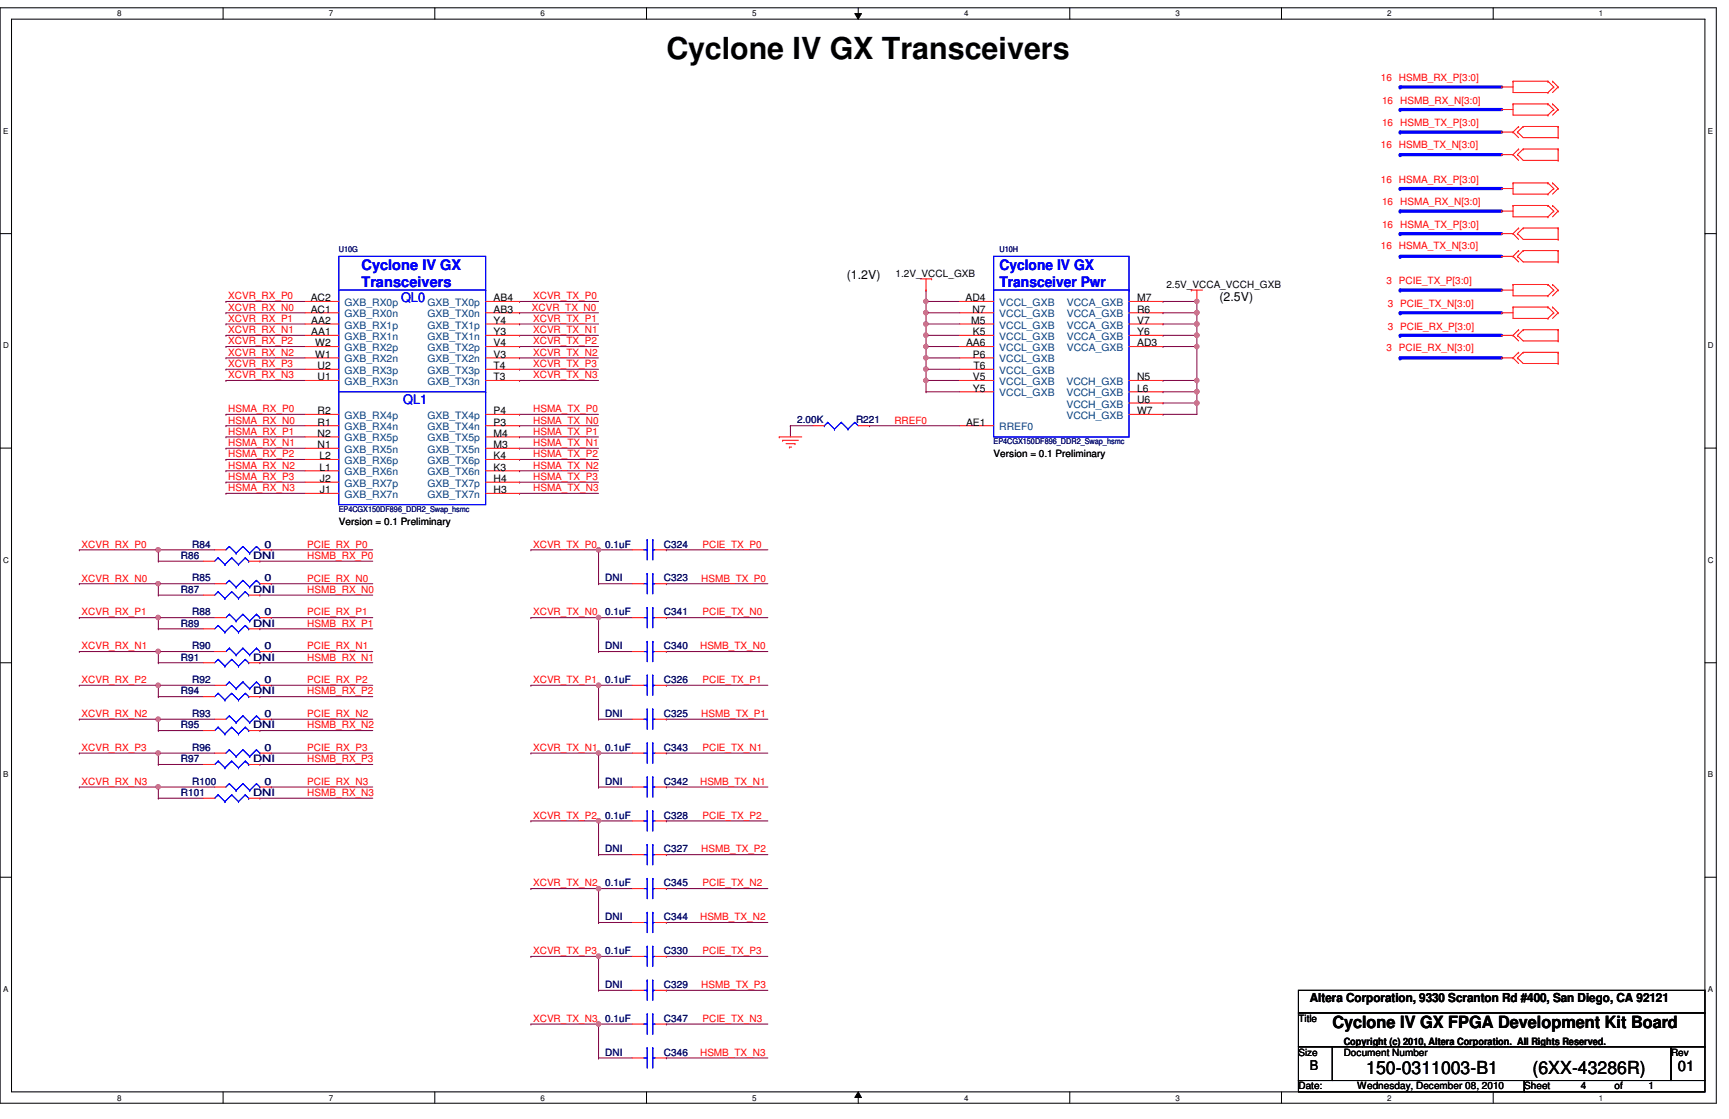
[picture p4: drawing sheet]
<svg xmlns="http://www.w3.org/2000/svg" width="432mm" height="279mm" viewBox="0 0 432 279" stroke-linecap="round" stroke-linejoin="round" font-family="sans-serif">
<path d="M0 1.9h428.6v273.6h-428.6zM2.9 4.8h422.9v267.8h-422.9z" fill="none" stroke="#000" stroke-width=".25"/>
<g fill="#fff">
<path d="M29.3 2.3h1.1v2.2h-1.1z"/>
<path d="M29.3 273h1.1v2.2h-1.1z"/>
</g>
<path d="M55.7 1.9v2.9M55.7 272.6v2.9" fill="none" stroke="#000" stroke-width=".25"/>
<g fill="#fff">
<path d="M82.1 2.3h1.1v2.2h-1.1z"/>
<path d="M82.1 273h1.1v2.2h-1.1z"/>
</g>
<path d="M108.6 1.9v2.9M108.6 272.6v2.9" fill="none" stroke="#000" stroke-width=".25"/>
<g fill="#fff">
<path d="M135 2.3h1.1v2.2h-1.1z"/>
<path d="M135 273h1.1v2.2h-1.1z"/>
</g>
<path d="M161.5 1.9v2.9M161.5 272.6v2.9" fill="none" stroke="#000" stroke-width=".25"/>
<g fill="#fff">
<path d="M187.9 2.3h1.1v2.2h-1.1z"/>
<path d="M187.9 273h1.1v2.2h-1.1z"/>
</g>
<path d="M213.5 3.4h1.6l-.8 1.4zM214.3 1.9v2.9M214.3 272.6l.8 1.4h-1.6zM214.3 272.6v2.9" fill="none" stroke="#000" stroke-width=".25"/>
<path d="M213.5 3.4h1.6l-.8 1.4zM214.3 272.6l.8 1.4h-1.6z" fill="#000"/>
<g fill="#fff">
<path d="M240.7 2.3h1.2v2.2h-1.2z"/>
<path d="M240.7 273h1.2v2.2h-1.2z"/>
</g>
<path d="M267.2 1.9v2.9M267.2 272.6v2.9" fill="none" stroke="#000" stroke-width=".25"/>
<g fill="#fff">
<path d="M293.6 2.3h1.1v2.2h-1.1z"/>
<path d="M293.6 273h1.1v2.2h-1.1z"/>
</g>
<path d="M320 1.9v2.9M320 272.6v2.9" fill="none" stroke="#000" stroke-width=".25"/>
<g fill="#fff">
<path d="M346.5 2.3h1.1v2.2h-1.1z"/>
<path d="M346.5 273h1.1v2.2h-1.1z"/>
</g>
<path d="M372.9 1.9v2.9M372.9 272.6v2.9" fill="none" stroke="#000" stroke-width=".25"/>
<g fill="#fff">
<path d="M399.3 2.3h1.1v2.2h-1.1z"/>
<path d="M399.3 273h1.1v2.2h-1.1z"/>
<path d="M.8 31.5h1.3v2.3h-1.3z"/>
<path d="M426.5 31.5h1.3v2.3h-1.3z"/>
<path d="M.8 85.1h1.4v2.2h-1.4z"/>
<path d="M426.5 85.1h1.4v2.2h-1.4z"/>
</g>
<path d="M0 58.3h2.9M425.8 58.3h2.8" fill="none" stroke="#000" stroke-width=".25"/>
<g fill="#fff">
<path d="M.8 138.6h1.4v2.3h-1.4z"/>
<path d="M426.5 138.6h1.4v2.3h-1.4z"/>
</g>
<path d="M0 111.9h2.9M425.8 111.9h2.8" fill="none" stroke="#000" stroke-width=".25"/>
<g fill="#fff">
<path d="M.8 192.2h1.3v2.3h-1.3z"/>
<path d="M426.5 192.2h1.3v2.3h-1.3z"/>
</g>
<path d="M0 165.5h2.9M425.8 165.5h2.8" fill="none" stroke="#000" stroke-width=".25"/>
<g fill="#fff">
<path d="M.8 245.8h1.3v2.2h-1.3z"/>
<path d="M426.5 245.8h1.3v2.2h-1.3z"/>
</g>
<path d="M0 219h2.9M425.8 219h2.8" fill="none" stroke="#000" stroke-width=".25"/>
<g fill="none" stroke="#800040" stroke-width=".25">
<path d="M290.4 78.1h.1M290.4 75.3h.1M290.4 78.1h8.5M290.4 75.3h8.5M290.4 80.9h.1M290.4 83.7h.1M290.4 86.5h.1M290.4 80.9h8.5M290.4 83.7h8.5M290.4 86.5h8.5M166.4 137.3h.1M166.4 137.3h25.4"/>
<path d="M64.9 140.1h.1M64.9 140.1h28.2"/>
</g>
<circle cx="298.9" cy="86.5" r=".55" fill="#f0f"/>
<circle cx="298.9" cy="86.5" r=".55" fill="none" stroke="#f0f" stroke-width=".25"/>
<path d="M298.9 75.3h.1M298.9 75.3v2.8" fill="none" stroke="#800040" stroke-width=".25"/>
<circle cx="298.9" cy="78.1" r=".55" fill="#f0f"/>
<circle cx="298.9" cy="78.1" r=".55" fill="none" stroke="#f0f" stroke-width=".25"/>
<circle cx="298.9" cy="75.2" r=".54" fill="#f0f"/>
<circle cx="298.9" cy="75.2" r=".54" fill="none" stroke="#f0f" stroke-width=".25"/>
<path d="M298.9 80.9h.1M298.9 80.9v2.8" fill="none" stroke="#800040" stroke-width=".25"/>
<circle cx="298.9" cy="83.7" r=".55" fill="#f0f"/>
<circle cx="298.9" cy="83.7" r=".55" fill="none" stroke="#f0f" stroke-width=".25"/>
<circle cx="298.9" cy="80.9" r=".55" fill="#f0f"/>
<circle cx="298.9" cy="80.9" r=".55" fill="none" stroke="#f0f" stroke-width=".25"/>
<path d="M298.9 83.7h.1M298.9 83.7v2.8" fill="none" stroke="#800040" stroke-width=".25"/>
<circle cx="298.9" cy="83.7" r=".55" fill="#f0f"/>
<circle cx="298.9" cy="83.7" r=".55" fill="none" stroke="#f0f" stroke-width=".25"/>
<path d="M298.9 78.1h.1M298.9 78.1v2.8" fill="none" stroke="#800040" stroke-width=".25"/>
<circle cx="298.9" cy="80.9" r=".55" fill="#f0f"/>
<circle cx="298.9" cy="80.9" r=".55" fill="none" stroke="#f0f" stroke-width=".25"/>
<circle cx="298.9" cy="78.1" r=".55" fill="#f0f"/>
<circle cx="298.9" cy="78.1" r=".55" fill="none" stroke="#f0f" stroke-width=".25"/>
<path d="M231.3 80.9h.1M231.3 80.9v2.8" fill="none" stroke="#800040" stroke-width=".25"/>
<circle cx="231.2" cy="80.9" r=".56" fill="#f0f"/>
<circle cx="231.2" cy="80.9" r=".56" fill="none" stroke="#f0f" stroke-width=".25"/>
<path d="M231.3 78.1h.1M231.3 78.1v2.8M231.3 80.9h.1M231.3 80.9h8.4" fill="none" stroke="#800040" stroke-width=".25"/>
<circle cx="231.2" cy="78.1" r=".56" fill="#f0f"/>
<circle cx="231.2" cy="78.1" r=".56" fill="none" stroke="#f0f" stroke-width=".25"/>
<path d="M231.3 78.1h.1M231.3 75.3h.1M231.3 78.1h8.4M231.3 75.3v2.8" fill="none" stroke="#800040" stroke-width=".25"/>
<circle cx="231.2" cy="75.2" r=".55" fill="#f0f"/>
<circle cx="231.2" cy="75.2" r=".55" fill="none" stroke="#f0f" stroke-width=".25"/>
<path d="M231.3 75.3h.1M231.3 72.4h.1M231.3 75.3h8.4M231.3 72.4v2.9M231.3 83.7h.1M231.3 83.7h8.4" fill="none" stroke="#800040" stroke-width=".25"/>
<circle cx="231.2" cy="83.7" r=".56" fill="#f0f"/>
<circle cx="231.2" cy="83.7" r=".56" fill="none" stroke="#f0f" stroke-width=".25"/>
<path d="M290.4 95h.1M290.4 97.8h.1M290.4 95h8.5M290.4 97.8h8.5M298.9 97.8h.1M298.9 97.8v2.8h-8.5M290.4 100.6h.1M290.4 103.5h.1M290.4 103.5h8.5" fill="none" stroke="#800040" stroke-width=".25"/>
<circle cx="298.9" cy="100.6" r=".55" fill="#f0f"/>
<circle cx="298.9" cy="100.6" r=".55" fill="none" stroke="#f0f" stroke-width=".25"/>
<circle cx="298.9" cy="97.8" r=".55" fill="#f0f"/>
<circle cx="298.9" cy="97.8" r=".55" fill="none" stroke="#f0f" stroke-width=".25"/>
<path d="M298.9 100.6h.1M298.9 100.6v2.9" fill="none" stroke="#800040" stroke-width=".25"/>
<circle cx="298.9" cy="100.6" r=".55" fill="#f0f"/>
<circle cx="298.9" cy="100.6" r=".55" fill="none" stroke="#f0f" stroke-width=".25"/>
<path d="M298.9 95h.1M298.9 95v2.8" fill="none" stroke="#800040" stroke-width=".25"/>
<circle cx="298.9" cy="97.8" r=".55" fill="#f0f"/>
<circle cx="298.9" cy="97.8" r=".55" fill="none" stroke="#f0f" stroke-width=".25"/>
<circle cx="298.9" cy="95" r=".55" fill="#f0f"/>
<circle cx="298.9" cy="95" r=".55" fill="none" stroke="#f0f" stroke-width=".25"/>
<path d="M231.3 95h.1M231.3 95v2.8M298.9 86.5h.1M298.9 86.5v8.5" fill="none" stroke="#800040" stroke-width=".25"/>
<circle cx="231.2" cy="95" r=".56" fill="#f0f"/>
<circle cx="231.2" cy="95" r=".56" fill="none" stroke="#f0f" stroke-width=".25"/>
<path d="M231.3 95h.1M231.3 92.2h.1M231.3 95h8.4M231.3 92.2v2.8" fill="none" stroke="#800040" stroke-width=".25"/>
<circle cx="231.2" cy="92.2" r=".56" fill="#f0f"/>
<circle cx="231.2" cy="92.2" r=".56" fill="none" stroke="#f0f" stroke-width=".25"/>
<path d="M231.3 92.2h.1M231.3 89.4h.1M231.3 92.2h8.4M231.3 89.4v2.8M231.3 89.4h8.4" fill="none" stroke="#800040" stroke-width=".25"/>
<circle cx="231.2" cy="89.3" r=".55" fill="#f0f"/>
<circle cx="231.2" cy="89.3" r=".55" fill="none" stroke="#f0f" stroke-width=".25"/>
<path d="M231.3 97.8h.1M231.3 86.5h.1M231.3 97.8h8.4M231.3 86.5h8.4" fill="none" stroke="#800040" stroke-width=".25"/>
<circle cx="231.2" cy="86.5" r=".56" fill="#f0f"/>
<circle cx="231.2" cy="86.5" r=".56" fill="none" stroke="#f0f" stroke-width=".25"/>
<g fill="none" stroke="#800040" stroke-width=".25">
<path d="M231.3 83.7h.1M231.3 86.5h.1M231.3 83.7v5.7M197.4 106.3h.1M197.4 106.3h5.7M197.4 106.3v2.8M217.2 106.3h.1M217.2 106.3h22.5M149.5 137.3h.1M149.5 137.3h8.4M149.5 137.3v8.5M149.5 145.8h.1"/>
<path d="M149.5 145.8h8.4M166.4 145.8h.1M166.4 145.8h25.4"/>
</g>
<circle cx="149.5" cy="137.3" r=".56" fill="#f0f"/>
<circle cx="149.5" cy="137.3" r=".56" fill="none" stroke="#f0f" stroke-width=".25"/>
<g fill="none" stroke="#800040" stroke-width=".25">
<path d="M129.8 78.1h.1M129.8 75.3h.1M129.8 78.1h19.7M129.8 75.3h19.7M129.8 89.4h.1M129.8 86.5h.1M129.8 95h.1M129.8 92.2h.1M129.8 83.7h.1M129.8 80.9h.1M129.8 89.4h19.7M129.8 86.5h19.7"/>
<path d="M129.8 95h19.7M129.8 92.2h19.7M129.8 83.7h19.7M129.8 80.9h19.7M132.6 137.3h.1M132.6 137.3h16.9M149.5 154.2v8.5M149.5 162.7h.1M149.5 162.7h8.4"/>
</g>
<circle cx="149.5" cy="154.2" r=".56" fill="#f0f"/>
<circle cx="149.5" cy="154.2" r=".56" fill="none" stroke="#f0f" stroke-width=".25"/>
<path d="M149.5 154.2h.1M149.5 154.2h8.4M166.4 154.2h.1M166.4 154.2h25.4M149.5 179.6h.1M149.5 171.1h.1M149.5 179.6h8.4M149.5 171.1v8.5M166.4 162.7h.1M166.4 162.7h25.4" fill="none" stroke="#800040" stroke-width=".25"/>
<circle cx="149.5" cy="171.1" r=".56" fill="#f0f"/>
<circle cx="149.5" cy="171.1" r=".56" fill="none" stroke="#f0f" stroke-width=".25"/>
<path d="M149.5 171.1h.1M149.5 171.1h8.4M166.4 179.6h.1M166.4 171.1h.1M166.4 171.1h25.4M166.4 179.6h25.4M149.5 196.5h.1M149.5 188h.1M149.5 196.5h8.4M149.5 188v8.5M149.5 188h8.4" fill="none" stroke="#800040" stroke-width=".25"/>
<circle cx="149.5" cy="188" r=".55" fill="#f0f"/>
<circle cx="149.5" cy="188" r=".55" fill="none" stroke="#f0f" stroke-width=".25"/>
<path d="M166.4 196.5h.1M166.4 188h.1M166.4 196.5h25.4M166.4 188h25.4M149.5 213.4h.1M149.5 205h.1M149.5 213.4h8.4M149.5 205v8.4M149.5 205h8.4" fill="none" stroke="#800040" stroke-width=".25"/>
<circle cx="149.5" cy="204.9" r=".56" fill="#f0f"/>
<circle cx="149.5" cy="204.9" r=".56" fill="none" stroke="#f0f" stroke-width=".25"/>
<path d="M166.4 213.4h.1M166.4 205h.1M166.4 213.4h25.4M166.4 205h25.4M149.5 221.9h.1M149.5 221.9h8.4" fill="none" stroke="#800040" stroke-width=".25"/>
<circle cx="149.5" cy="221.9" r=".56" fill="#f0f"/>
<circle cx="149.5" cy="221.9" r=".56" fill="none" stroke="#f0f" stroke-width=".25"/>
<path d="M149.5 238.8h.1M149.5 238.8v8.5M149.5 238.8h8.4M149.5 247.3h.1M149.5 247.3h8.4" fill="none" stroke="#800040" stroke-width=".25"/>
<circle cx="149.5" cy="238.8" r=".56" fill="#f0f"/>
<circle cx="149.5" cy="238.8" r=".56" fill="none" stroke="#f0f" stroke-width=".25"/>
<path d="M166.4 238.8h.1M166.4 238.8h25.4M149.5 255.7h.1M149.5 255.7v8.5M149.5 255.7h8.4M166.4 247.3h.1M166.4 247.3h25.4M149.5 264.2h.1M149.5 264.2h8.4" fill="none" stroke="#800040" stroke-width=".25"/>
<circle cx="149.5" cy="255.7" r=".56" fill="#f0f"/>
<circle cx="149.5" cy="255.7" r=".56" fill="none" stroke="#f0f" stroke-width=".25"/>
<g fill="none" stroke="#800040" stroke-width=".25">
<path d="M56.4 75.3h.1M56.4 78.1h.1M56.4 75.3h19.8M56.4 78.1h19.8M56.4 89.4h.1M56.4 86.5h.1M56.4 95h.1M56.4 92.2h.1M56.4 83.7h.1M56.4 80.9h.1M56.4 89.4h19.8M56.4 86.5h19.8"/>
<path d="M56.4 95h19.8M56.4 92.2h19.8M56.4 83.7h19.8M56.4 80.9h19.8M56.4 117.6h.1M56.4 114.7h.1M56.4 106.3h.1M56.4 103.5h.1M56.4 111.9h.1M56.4 109.1h.1M56.4 117.6h19.8M56.4 114.7h19.8"/>
<path d="M56.4 106.3h19.8M56.4 103.5h19.8M56.4 111.9h19.8M56.4 109.1h19.8M129.8 117.6h.1M129.8 114.7h.1M129.8 106.3h.1M129.8 111.9h.1M129.8 109.1h.1M129.8 103.5h.1M129.8 117.6h19.7M129.8 114.7h19.7"/>
<path d="M129.8 106.3h19.7M129.8 103.5h19.7M129.8 111.9h19.7M129.8 109.1h19.7M39.5 137.3h.1M39.5 137.3h14.1M39.5 137.3v2.8M56.4 123.2h.1M56.4 120.4h.1M56.4 123.2h19.8M56.4 120.4h19.8M129.8 123.2h.1"/>
<path d="M129.8 120.4h.1M129.8 123.2h19.7M129.8 120.4h19.7M39.5 140.1h.1M39.5 140.1h11.3M149.5 230.3h.1M149.5 230.3h8.4M149.5 221.9v8.4M166.4 230.3h.1M166.4 221.9h.1M166.4 230.3h25.4M166.4 221.9h25.4"/>
<path d="M166.4 255.7h.1M166.4 255.7h25.4M166.4 264.2h.1M166.4 264.2h25.4"/>
</g>
<circle cx="39.5" cy="137.3" r=".56" fill="#f0f"/>
<circle cx="39.5" cy="137.3" r=".56" fill="none" stroke="#f0f" stroke-width=".25"/>
<path d="M19.8 137.3h.1M19.8 137.3h19.7M67.7 137.3h.1M67.7 137.3h25.4M39.5 148.6h.1M39.5 145.8h.1M39.5 148.6h11.3M39.5 145.8v2.8" fill="none" stroke="#800040" stroke-width=".25"/>
<circle cx="39.5" cy="145.7" r=".55" fill="#f0f"/>
<circle cx="39.5" cy="145.7" r=".55" fill="none" stroke="#f0f" stroke-width=".25"/>
<path d="M19.8 145.8h.1M19.8 145.8h33.8M39.5 145.8h.1M39.5 157h.1M39.5 154.2h.1M39.5 157h11.3M39.5 154.2v2.8M64.9 148.6h.1M64.9 148.6h28.2M67.7 145.8h.1M67.7 145.8h25.4" fill="none" stroke="#800040" stroke-width=".25"/>
<circle cx="39.5" cy="154.2" r=".56" fill="#f0f"/>
<circle cx="39.5" cy="154.2" r=".56" fill="none" stroke="#f0f" stroke-width=".25"/>
<path d="M19.8 154.2h.1M19.8 154.2h33.8M39.5 154.2h.1M64.9 157h.1M64.9 157h28.2M67.7 154.2h.1M67.7 154.2h25.4M39.5 165.5h.1M39.5 162.7h.1M39.5 165.5h11.3M39.5 162.7v2.8" fill="none" stroke="#800040" stroke-width=".25"/>
<circle cx="39.5" cy="162.6" r=".56" fill="#f0f"/>
<circle cx="39.5" cy="162.6" r=".56" fill="none" stroke="#f0f" stroke-width=".25"/>
<path d="M19.8 162.7h.1M19.8 162.7h33.8M39.5 162.7h.1M39.5 173.9h.1M39.5 171.1h.1M39.5 173.9h11.3M39.5 171.1v2.8M64.9 165.5h.1M64.9 165.5h28.2M67.7 162.7h.1M67.7 162.7h25.4" fill="none" stroke="#800040" stroke-width=".25"/>
<circle cx="39.5" cy="171.1" r=".56" fill="#f0f"/>
<circle cx="39.5" cy="171.1" r=".56" fill="none" stroke="#f0f" stroke-width=".25"/>
<path d="M19.8 171.1h.1M19.8 171.1h33.8M39.5 171.1h.1M64.9 173.9h.1M64.9 173.9h28.2M67.7 171.1h.1M67.7 171.1h25.4M39.5 190.9h.1M39.5 188h.1M39.5 190.9h11.3M39.5 188v2.9" fill="none" stroke="#800040" stroke-width=".25"/>
<circle cx="39.5" cy="188" r=".55" fill="#f0f"/>
<circle cx="39.5" cy="188" r=".55" fill="none" stroke="#f0f" stroke-width=".25"/>
<path d="M19.8 188h.1M19.8 188h33.8M39.5 188h.1M39.5 199.3h.1M39.5 196.5h.1M39.5 199.3h11.3M39.5 196.5v2.8M64.9 190.9h.1M64.9 190.9h28.2M67.7 188h.1M67.7 188h25.4" fill="none" stroke="#800040" stroke-width=".25"/>
<circle cx="39.5" cy="196.5" r=".56" fill="#f0f"/>
<circle cx="39.5" cy="196.5" r=".56" fill="none" stroke="#f0f" stroke-width=".25"/>
<path d="M39.5 179.6h.1M39.5 179.6v2.8M19.8 196.5h.1M19.8 196.5h33.8M39.5 196.5h.1M39.5 182.4h.1M39.5 182.4h11.3M64.9 199.3h.1M64.9 199.3h28.2M67.7 196.5h.1M67.7 196.5h25.4" fill="none" stroke="#800040" stroke-width=".25"/>
<circle cx="39.5" cy="179.6" r=".56" fill="#f0f"/>
<circle cx="39.5" cy="179.6" r=".56" fill="none" stroke="#f0f" stroke-width=".25"/>
<path d="M19.8 179.6h.1M19.8 179.6h33.8M39.5 179.6h.1M67.7 179.6h.1M67.7 179.6h25.4M64.9 182.4h.1M64.9 182.4h28.2" fill="none" stroke="#800040" stroke-width=".25"/>
<path d="M349.7 27.3h25.3" fill="none" stroke="#00f" stroke-width=".8"/>
<circle cx="349.7" cy="27.3" r=".4" fill="#00f"/>
<path d="M349.7 38.6h25.3" fill="none" stroke="#00f" stroke-width=".8"/>
<circle cx="349.7" cy="38.6" r=".4" fill="#00f"/>
<path d="M349.7 21.7h25.3" fill="none" stroke="#00f" stroke-width=".8"/>
<circle cx="349.7" cy="21.7" r=".4" fill="#00f"/>
<path d="M349.7 33h25.3" fill="none" stroke="#00f" stroke-width=".8"/>
<circle cx="349.7" cy="33" r=".4" fill="#00f"/>
<path d="M349.7 52.7h25.3" fill="none" stroke="#00f" stroke-width=".8"/>
<circle cx="349.7" cy="52.7" r=".4" fill="#00f"/>
<path d="M349.7 64h25.3" fill="none" stroke="#00f" stroke-width=".8"/>
<circle cx="349.7" cy="64" r=".4" fill="#00f"/>
<path d="M349.7 47.1h25.3" fill="none" stroke="#00f" stroke-width=".8"/>
<circle cx="349.7" cy="47.1" r=".4" fill="#00f"/>
<path d="M349.7 58.3h25.3" fill="none" stroke="#00f" stroke-width=".8"/>
<circle cx="349.7" cy="58.3" r=".4" fill="#00f"/>
<path d="M349.7 78.1h25.3" fill="none" stroke="#00f" stroke-width=".8"/>
<circle cx="349.7" cy="78.1" r=".4" fill="#00f"/>
<path d="M349.7 89.4h25.3" fill="none" stroke="#00f" stroke-width=".8"/>
<circle cx="349.7" cy="89.4" r=".4" fill="#00f"/>
<path d="M349.7 72.4h25.3" fill="none" stroke="#00f" stroke-width=".8"/>
<circle cx="349.7" cy="72.4" r=".4" fill="#00f"/>
<path d="M349.7 83.7h25.3" fill="none" stroke="#00f" stroke-width=".8"/>
<circle cx="349.7" cy="83.7" r=".4" fill="#00f"/>
<g fill="none" stroke="#800040" stroke-width=".25">
<path d="M132.6 154.2h.1M132.6 154.2h16.9M132.6 171.1h.1M132.6 171.1h16.9M132.6 188h.1M132.6 188h16.9M132.6 205h.1M132.6 205h16.9M132.6 221.9h.1M132.6 238.8h.1M132.6 221.9h16.9M132.6 238.8h16.9"/>
<path d="M132.6 255.7h.1M132.6 255.7h16.9"/>
</g>
<g fill="none" stroke="#f00" stroke-width=".25">
<path d="M375 27.3h.1M375 38.6h.1M375 33h.1M375 21.7h.1M375 27.3h2.9M375 38.6h2.9M375 33h2.9M375 21.7h2.9M377.9 26h.1M377.9 38.6h.1M377.9 33h.1M377.9 20.3h.1"/>
<path d="M377.9 26h8.7M377.9 26v2.7h8.7M377.9 20.3v2.8h8.7M377.9 38.6l1.4 1.4M377.9 33l1.4 1.4M377.9 20.3h8.7M379 38.6h.1M379 33h.1M379 38.6l1.4 1.4h8.7M379 33l1.4 1.4h8.7M379.3 37.2h.1M379.3 31.6h.1"/>
<path d="M379.3 37.2l-1.4 1.4M379.3 31.6l-1.4 1.4M380.4 37.2h.1M380.4 31.6h.1M380.4 37.2h8.7M380.4 37.2l-1.4 1.4M380.4 31.6h8.7M380.4 31.6l-1.4 1.4M386.6 26h.1M386.6 28.7h.1M386.6 20.3h.1M386.6 23.1h.1"/>
<path d="M386.6 26l1.4 1.3M386.6 20.3l1.4 1.4M387.7 26h.1M387.7 20.3h.1M387.7 26l1.4 1.3M387.7 20.3l1.4 1.4M388 27.3h.1M388 21.7h.1M388 27.3l-1.4 1.4M388 21.7l-1.4 1.4M389.1 27.3h.1M389.1 37.2h.1"/>
<path d="M389.1 31.6h.1M389.1 34.4h.1M389.1 21.7h.1M389.1 27.3l-1.4 1.4M389.1 31.6v2.8M389.1 37.2v2.8M389.1 21.7l-1.4 1.4M375 52.7h.1M375 58.3h.1M375 47.1h.1M375 52.7h2.9M375 58.3h2.9"/>
<path d="M375 47.1h2.9M377.9 51.3h.1M377.9 58.3h.1M377.9 45.7h.1M377.9 45.7v2.8h8.7M377.9 51.3v2.8h8.7M377.9 51.3h8.7M377.9 58.3l1.4 1.5M377.9 45.7h8.7M379 58.3h.1M379 58.3l1.4 1.5h8.7M379.3 56.9h.1"/>
<path d="M379.3 56.9l-1.4 1.4M380.4 56.9h.1M380.4 56.9h8.7M380.4 56.9l-1.4 1.4M386.6 51.3h.1M386.6 54.1h.1M386.6 45.7h.1M386.6 48.5h.1M386.6 51.3l1.4 1.4M386.6 45.7l1.4 1.4M387.7 51.3h.1M387.7 45.7h.1"/>
<path d="M387.7 51.3l1.4 1.4M387.7 45.7l1.4 1.4M388 52.7h.1M388 47.1h.1M388 52.7l-1.4 1.4M388 47.1l-1.4 1.4M389.1 40h.1M389.1 52.7h.1M389.1 56.9h.1M389.1 59.8h.1M389.1 47.1h.1M389.1 56.9v2.9"/>
<path d="M389.1 52.7l-1.4 1.4M389.1 47.1l-1.4 1.4M76.2 78.1h8.4M76.2 75.3h8.4M121.3 78.1h8.5M121.3 75.3h8.5M229.8 69.6h2.9M231.3 72.4h.1M231.3 69.6v2.8M232.7 69.6h.1M239.7 78.1h8.5M239.7 75.3h8.5"/>
<path d="M282 78.1h8.4M282 75.3h8.4M297.5 72.4h.1M297.5 72.4h2.8M298.9 75.3h.1M298.9 72.4v2.9M375 64h.1M375 78.1h.1M375 72.4h.1M375 72.4h2.9M375 64h2.9M375 78.1h2.9"/>
<path d="M377.9 64h.1M377.9 76.7h.1M377.9 71h.1M377.9 71v2.9h8.7M377.9 76.7v2.8h8.7M377.9 64l1.4 1.4M377.9 76.7h8.7M377.9 71h8.7M379 64h.1M379 64l1.4 1.4h8.7M379.3 62.6h.1M379.3 62.6l-1.4 1.4"/>
<path d="M380.4 62.6h.1M380.4 62.6h8.7M380.4 62.6l-1.4 1.4M386.6 76.7h.1M386.6 79.5h.1M386.6 71h.1M386.6 73.9h.1M386.6 76.7l1.4 1.4M386.6 71l1.4 1.4M387.7 76.7h.1M387.7 71h.1M387.7 76.7l1.4 1.4"/>
<path d="M387.7 71l1.4 1.4M388 78.1h.1M388 72.4h.1M388 78.1l-1.4 1.4M388 72.4l-1.4 1.5M389.1 62.6h.1M389.1 65.4h.1M389.1 78.1h.1M389.1 72.4h.1M389.1 62.6v2.8M389.1 78.1l-1.4 1.4M389.1 72.4l-1.4 1.5"/>
<path d="M76.2 89.4h8.4M76.2 83.7h8.4M76.2 86.5h8.4M76.2 95h8.4M76.2 92.2h8.4M76.2 80.9h8.4M121.3 89.4h8.5M121.3 83.7h8.5M121.3 86.5h8.5M121.3 95h8.5M121.3 92.2h8.5M121.3 80.9h8.5"/>
<path d="M239.7 89.4h8.5M239.7 83.7h8.5M239.7 86.5h8.5M239.7 95h8.5M239.7 92.2h8.5M239.7 80.9h8.5M239.7 97.8h8.5M282 83.7h8.4M282 86.5h8.4M282 95h8.4M282 80.9h8.4M282 97.8h8.4"/>
<path d="M375 89.4h.1M375 83.7h.1M375 89.4h2.9M375 83.7h2.9M377.9 89.4h.1M377.9 83.7h.1M377.9 89.4l1.4 1.4M377.9 83.7l1.4 1.4M379 89.4h.1M379 83.7h.1M379 89.4l1.4 1.4h8.7M379 83.7l1.4 1.4h8.7"/>
<path d="M379.3 88h.1M379.3 82.3h.1M379.3 88l-1.4 1.4M379.3 82.3l-1.4 1.4M380.4 88h.1M380.4 82.3h.1M380.4 88h8.7M380.4 88l-1.4 1.4M380.4 82.3h8.7M380.4 82.3l-1.4 1.4M389.1 88h.1M389.1 90.8h.1"/>
<path d="M389.1 82.3h.1M389.1 85.1h.1M389.1 82.3v2.8M389.1 88v2.8M76.2 109.1h8.4M76.2 114.7h8.4M76.2 117.6h8.4M76.2 106.3h8.4M76.2 103.5h8.4M76.2 111.9h8.4M121.3 109.1h8.5M121.3 114.7h8.5"/>
<path d="M121.3 117.6h8.5M121.3 106.3h8.5M121.3 103.5h8.5M121.3 111.9h8.5M194.6 109.1h.1M194.6 109.1h5.6M195.5 109.9h.1M195.5 109.9h3.9M196.3 110.8h2.2M197.1 111.6h.1M197.1 111.6h.6M198.5 110.8h.1"/>
<path d="M203.1 106.3h2.8M214.3 106.3h2.9M239.7 106.3h8.5M282 103.5h8.4M282 100.6h8.4M53.6 137.3h2.8M64.9 137.3h2.8M76.2 123.2h8.4M76.2 120.4h8.4M121.3 123.2h8.5M121.3 120.4h8.5M157.9 137.3h2.9"/>
<path d="M163.6 137.3h2.8M50.8 157h2.8M50.8 148.6h2.8M50.8 140.1h2.8M53.6 145.8h2.8M53.6 154.2h2.8M62.1 157h2.8M62.1 148.6h2.8M62.1 140.1h2.8M64.9 145.8h2.8M64.9 154.2h2.8M157.9 145.8h2.9"/>
<path d="M157.9 154.2h2.9M163.6 145.8h2.8M163.6 154.2h2.8M50.8 173.9h2.8M50.8 165.5h2.8M53.6 171.1h2.8M53.6 162.7h2.8M53.6 179.6h2.8M62.1 173.9h2.8M62.1 165.5h2.8M64.9 171.1h2.8M64.9 162.7h2.8"/>
<path d="M64.9 179.6h2.8M157.9 171.1h2.9M157.9 162.7h2.9M157.9 179.6h2.9M163.6 171.1h2.8M163.6 162.7h2.8M163.6 179.6h2.8M50.8 182.4h2.8M50.8 190.9h2.8M50.8 199.3h2.8M53.6 196.5h2.8M53.6 188h2.8"/>
<path d="M62.1 182.4h2.8M62.1 190.9h2.8M62.1 199.3h2.8M64.9 196.5h2.8M64.9 188h2.8M157.9 196.5h2.9M157.9 188h2.9M163.6 196.5h2.8M163.6 188h2.8M157.9 205h2.9M157.9 213.4h2.9M163.6 205h2.8"/>
<path d="M163.6 213.4h2.8M157.9 221.9h2.9M157.9 238.8h2.9M157.9 230.3h2.9M163.6 221.9h2.8M163.6 238.8h2.8M163.6 230.3h2.8M157.9 255.7h2.9M157.9 247.3h2.9M163.6 255.7h2.8M163.6 247.3h2.8M157.9 264.2h2.9"/>
<path d="M163.6 264.2h2.8"/>
</g>
<path d="M324.3 247.3h101.5v5.6h-101.5zM324.3 252.9h101.5v8.5h-101.5zM324.3 261.4h8.4v8.4h-8.4zM324.3 269.8h56.4v2.8h-56.4zM332.7 261.4h84.6v8.4h-84.6zM380.7 269.8h45.1v2.8h-45.1zM417.3 261.4h8.5v8.4h-8.5z" fill="none" stroke="#000" stroke-width=".25"/>
<g fill="none" stroke="#00f" stroke-width=".25">
<path d="M84.6 64h36.7v62h-36.7zM84.6 72.4h36.7M121.3 72.4h.1M248.2 64h33.8v45.1h-33.8zM248.2 72.4h33.8M282 72.4h.1M84.6 97.8h36.7M121.3 97.8h.1M205.9 106.3h.1M206.7 105.5h.1M206.7 105.5l1.7 1.6M206.7 105.5l-.8 .8"/>
<path d="M208.4 107.1h.1M210.1 105.5h.1M210.1 105.5l1.7 1.6M210.1 105.5l-1.7 1.6M211.8 107.1h.1M213.5 105.5h.1M213.5 105.5l.8 .8M213.5 105.5l-1.7 1.6M54.5 139.3h.1M54.5 139.3l-.9 .8M54.5 139.3l1.7 1.7M57.3 136.4h.1"/>
<path d="M57.3 136.4l-.9 .9M57.3 136.4l1.7 1.7M57.9 139.3h.1M57.9 139.3l-1.7 1.7M57.9 139.3l1.7 1.7M59 138.1h.1M60.7 136.4h.1M60.7 136.4l-1.7 1.7M60.7 136.4l1.7 1.7M61.3 139.3h.1M61.3 139.3l-1.7 1.7M61.3 139.3l.8 .8"/>
<path d="M62.4 138.1h.1M64.1 136.4h.1M64.1 136.4l-1.7 1.7M64.1 136.4l.8 .9M64.9 137.3h.1M160.8 137.3h.8M161.6 134.7h.1M161.6 137.3h.1M161.6 134.7v5.1M163 137.3h.1M163 134.7h.1M163 134.7v5.1"/>
<path d="M163 137.3h.6M54.5 156.2h.1M54.5 147.7h.1M54.5 156.2l-.9 .8M54.5 156.2l1.7 1.7M54.5 147.7l-.9 .9M54.5 147.7l1.7 1.7M56.2 157.9h.1M56.2 149.4h.1M56.2 141h.1M57.3 144.9h.1M57.3 153.4h.1"/>
<path d="M57.3 144.9l-.9 .9M57.3 144.9l1.7 1.7M57.3 153.4l-.9 .8M57.3 153.4l1.7 1.7M57.9 156.2h.1M57.9 147.7h.1M57.9 156.2l-1.7 1.7M57.9 156.2l1.7 1.7M57.9 147.7l-1.7 1.7M57.9 147.7l1.7 1.7M59 146.6h.1M59 155.1h.1"/>
<path d="M59.6 157.9h.1M59.6 149.4h.1M59.6 141h.1M60.7 144.9h.1M60.7 153.4h.1M60.7 153.4l-1.7 1.7M60.7 144.9l-1.7 1.7M60.7 144.9l1.7 1.7M60.7 153.4l1.7 1.7M61.3 156.2h.1M61.3 147.7h.1M61.3 156.2l-1.7 1.7"/>
<path d="M61.3 156.2l.8 .8M61.3 147.7l-1.7 1.7M61.3 147.7l.8 .9M62.1 157h.1M62.1 148.6h.1M62.1 140.1h.1M62.4 146.6h.1M62.4 155.1h.1M64.1 144.9h.1M64.1 153.4h.1M64.1 153.4l-1.7 1.7M64.1 144.9l-1.7 1.7"/>
<path d="M64.1 144.9l.8 .9M64.1 153.4l.8 .8M64.9 145.8h.1M64.9 154.2h.1M160.8 154.2h.8M160.8 145.8h.8M161.6 151.7h.1M161.6 154.2h.1M161.6 143.2h.1M161.6 145.8h.1M161.6 143.2v5.1M161.6 151.7v5.1"/>
<path d="M163 154.2h.1M163 151.7h.1M163 145.8h.1M163 143.2h.1M163 143.2v5.1M163 151.7v5.1M163 154.2h.6M163 145.8h.6M54.5 173.1h.1M54.5 164.6h.1M54.5 173.1l-.9 .8M54.5 164.6l-.9 .9"/>
<path d="M54.5 173.1l1.7 1.7M54.5 164.6l1.7 1.7M56.2 174.8h.1M56.2 166.3h.1M57.3 170.3h.1M57.3 161.8h.1M57.3 178.7h.1M57.3 178.7l-.9 .9M57.3 170.3l-.9 .8M57.3 170.3l1.7 1.7M57.3 161.8l-.9 .9M57.3 161.8l1.7 1.7"/>
<path d="M57.3 178.7l1.7 1.7M57.9 173.1h.1M57.9 164.6h.1M57.9 164.6l-1.7 1.7M57.9 173.1l-1.7 1.7M57.9 173.1l1.7 1.7M57.9 164.6l1.7 1.7M59 172h.1M59 163.5h.1M59.6 174.8h.1M59.6 166.3h.1M60.7 170.3h.1"/>
<path d="M60.7 161.8h.1M60.7 178.7h.1M60.7 178.7l-1.7 1.7M60.7 170.3l-1.7 1.7M60.7 170.3l1.7 1.7M60.7 161.8l-1.7 1.7M60.7 161.8l1.7 1.7M60.7 178.7l1.7 1.7M61.3 173.1h.1M61.3 164.6h.1M61.3 164.6l-1.7 1.7M61.3 173.1l-1.7 1.7"/>
<path d="M61.3 173.1l.8 .8M61.3 164.6l.8 .9M62.1 173.9h.1M62.1 165.5h.1M62.4 172h.1M62.4 163.5h.1M64.1 170.3h.1M64.1 161.8h.1M64.1 178.7h.1M64.1 170.3l-1.7 1.7M64.1 170.3l.8 .8M64.1 161.8l-1.7 1.7"/>
<path d="M64.1 161.8l.8 .9M64.1 178.7l-1.7 1.7M64.1 178.7l.8 .9M64.9 171.1h.1M64.9 162.7h.1M64.9 179.6h.1M160.8 171.1h.8M160.8 179.6h.8M160.8 162.7h.8M161.6 168.6h.1M161.6 171.1h.1M161.6 177h.1"/>
<path d="M161.6 179.6h.1M161.6 160.1h.1M161.6 162.7h.1M161.6 160.1v5.1M161.6 168.6v5.1M161.6 177v5.1M163 171.1h.1M163 168.6h.1M163 179.6h.1M163 177h.1M163 162.7h.1M163 160.1h.1"/>
<path d="M163 171.1h.6M163 160.1v5.1M163 168.6v5.1M163 177v5.1M163 179.6h.6M163 162.7h.6M54.5 181.6h.1M54.5 190h.1M54.5 198.5h.1M54.5 181.6l-.9 .8M54.5 181.6l1.7 1.7M54.5 198.5l-.9 .8"/>
<path d="M54.5 190l-.9 .9M54.5 190l1.7 1.7M54.5 198.5l1.7 1.7M56.2 183.3h.1M56.2 191.7h.1M57.3 195.7h.1M57.3 187.2h.1M57.3 195.7l-.9 .8M57.3 195.7l1.7 1.7M57.3 187.2l-.9 .8M57.3 187.2l1.7 1.7M57.9 181.6h.1"/>
<path d="M57.9 190h.1M57.9 198.5h.1M57.9 181.6l-1.7 1.7M57.9 181.6l1.7 1.7M57.9 198.5l-1.7 1.7M57.9 190l-1.7 1.7M57.9 190l1.7 1.7M57.9 198.5l1.7 1.7M59 197.4h.1M59 180.4h.1M59 188.9h.1M59.6 183.3h.1"/>
<path d="M59.6 191.7h.1M60.7 195.7h.1M60.7 187.2h.1M60.7 195.7l-1.7 1.7M60.7 195.7l1.7 1.7M60.7 187.2l-1.7 1.7M60.7 187.2l1.7 1.7M61.3 181.6h.1M61.3 190h.1M61.3 198.5h.1M61.3 181.6l-1.7 1.7M61.3 181.6l.8 .8"/>
<path d="M61.3 198.5l-1.7 1.7M61.3 190l-1.7 1.7M61.3 190l.8 .9M61.3 198.5l.8 .8M62.1 182.4h.1M62.1 190.9h.1M62.1 199.3h.1M62.4 197.4h.1M62.4 180.4h.1M62.4 188.9h.1M64.1 195.7h.1M64.1 187.2h.1"/>
<path d="M64.1 195.7l-1.7 1.7M64.1 195.7l.8 .8M64.1 187.2l-1.7 1.7M64.1 187.2l.8 .8M64.9 196.5h.1M64.9 188h.1M160.8 188h.8M160.8 196.5h.8M161.6 185.5h.1M161.6 188h.1M161.6 194h.1M161.6 196.5h.1"/>
<path d="M161.6 185.5v5.1M161.6 194v5.1M163 188h.1M163 185.5h.1M163 196.5h.1M163 194h.1M163 185.5v5.1M163 194v5.1M163 188h.6M163 196.5h.6M56.2 200.2h.1M59.6 200.2h.1"/>
<path d="M160.8 205h.8M160.8 213.4h.8M161.6 202.4h.1M161.6 205h.1M161.6 210.9h.1M161.6 213.4h.1M161.6 219.3h.1M161.6 202.4v5.1M161.6 210.9v5M161.6 219.3v5.1M163 205h.1M163 202.4h.1"/>
<path d="M163 213.4h.1M163 210.9h.1M163 219.3h.1M163 202.4v5.1M163 210.9v5M163 219.3v5.1M163 205h.6M163 213.4h.6M160.8 221.9h.8M160.8 238.8h.8M160.8 230.3h.8M161.6 221.9h.1"/>
<path d="M161.6 236.3h.1M161.6 238.8h.1M161.6 227.8h.1M161.6 230.3h.1M161.6 227.8v5.1M161.6 236.3v5M163 221.9h.1M163 238.8h.1M163 236.3h.1M163 230.3h.1M163 227.8h.1M163 227.8v5.1"/>
<path d="M163 236.3v5M163 221.9h.6M163 238.8h.6M163 230.3h.6M160.8 255.7h.8M160.8 247.3h.8M161.6 253.2h.1M161.6 255.7h.1M161.6 244.7h.1M161.6 247.3h.1M161.6 244.7v5.1M161.6 253.2v5"/>
<path d="M163 255.7h.1M163 253.2h.1M163 247.3h.1M163 244.7h.1M163 244.7v5.1M163 253.2v5M163 255.7h.6M163 247.3h.6M160.8 264.2h.8M161.6 261.6h.1M161.6 264.2h.1M161.6 261.6v5.1"/>
<path d="M163 264.2h.1M163 261.6h.1M163 261.6v5.1M163 264.2h.6"/>
</g>
<circle cx="298.9" cy="86.5" r=".55" fill="#f0f"/>
<circle cx="298.9" cy="86.5" r=".55" fill="none" stroke="#f0f" stroke-width=".25"/>
<circle cx="298.9" cy="78.1" r=".55" fill="#f0f"/>
<circle cx="298.9" cy="78.1" r=".55" fill="none" stroke="#f0f" stroke-width=".25"/>
<circle cx="298.9" cy="75.2" r=".54" fill="#f0f"/>
<circle cx="298.9" cy="75.2" r=".54" fill="none" stroke="#f0f" stroke-width=".25"/>
<circle cx="298.9" cy="83.7" r=".55" fill="#f0f"/>
<circle cx="298.9" cy="83.7" r=".55" fill="none" stroke="#f0f" stroke-width=".25"/>
<circle cx="298.9" cy="80.9" r=".55" fill="#f0f"/>
<circle cx="298.9" cy="80.9" r=".55" fill="none" stroke="#f0f" stroke-width=".25"/>
<circle cx="298.9" cy="83.7" r=".55" fill="#f0f"/>
<circle cx="298.9" cy="83.7" r=".55" fill="none" stroke="#f0f" stroke-width=".25"/>
<circle cx="298.9" cy="80.9" r=".55" fill="#f0f"/>
<circle cx="298.9" cy="80.9" r=".55" fill="none" stroke="#f0f" stroke-width=".25"/>
<circle cx="298.9" cy="78.1" r=".55" fill="#f0f"/>
<circle cx="298.9" cy="78.1" r=".55" fill="none" stroke="#f0f" stroke-width=".25"/>
<circle cx="231.2" cy="80.9" r=".56" fill="#f0f"/>
<circle cx="231.2" cy="80.9" r=".56" fill="none" stroke="#f0f" stroke-width=".25"/>
<circle cx="231.2" cy="78.1" r=".56" fill="#f0f"/>
<circle cx="231.2" cy="78.1" r=".56" fill="none" stroke="#f0f" stroke-width=".25"/>
<circle cx="231.2" cy="75.2" r=".55" fill="#f0f"/>
<circle cx="231.2" cy="75.2" r=".55" fill="none" stroke="#f0f" stroke-width=".25"/>
<circle cx="231.2" cy="83.7" r=".56" fill="#f0f"/>
<circle cx="231.2" cy="83.7" r=".56" fill="none" stroke="#f0f" stroke-width=".25"/>
<circle cx="298.9" cy="100.6" r=".55" fill="#f0f"/>
<circle cx="298.9" cy="100.6" r=".55" fill="none" stroke="#f0f" stroke-width=".25"/>
<circle cx="298.9" cy="97.8" r=".55" fill="#f0f"/>
<circle cx="298.9" cy="97.8" r=".55" fill="none" stroke="#f0f" stroke-width=".25"/>
<circle cx="298.9" cy="100.6" r=".55" fill="#f0f"/>
<circle cx="298.9" cy="100.6" r=".55" fill="none" stroke="#f0f" stroke-width=".25"/>
<circle cx="298.9" cy="97.8" r=".55" fill="#f0f"/>
<circle cx="298.9" cy="97.8" r=".55" fill="none" stroke="#f0f" stroke-width=".25"/>
<circle cx="298.9" cy="95" r=".55" fill="#f0f"/>
<circle cx="298.9" cy="95" r=".55" fill="none" stroke="#f0f" stroke-width=".25"/>
<circle cx="231.2" cy="95" r=".56" fill="#f0f"/>
<circle cx="231.2" cy="95" r=".56" fill="none" stroke="#f0f" stroke-width=".25"/>
<circle cx="231.2" cy="92.2" r=".56" fill="#f0f"/>
<circle cx="231.2" cy="92.2" r=".56" fill="none" stroke="#f0f" stroke-width=".25"/>
<circle cx="231.2" cy="89.3" r=".55" fill="#f0f"/>
<circle cx="231.2" cy="89.3" r=".55" fill="none" stroke="#f0f" stroke-width=".25"/>
<circle cx="231.2" cy="86.5" r=".56" fill="#f0f"/>
<circle cx="231.2" cy="86.5" r=".56" fill="none" stroke="#f0f" stroke-width=".25"/>
<circle cx="149.5" cy="137.3" r=".56" fill="#f0f"/>
<circle cx="149.5" cy="137.3" r=".56" fill="none" stroke="#f0f" stroke-width=".25"/>
<circle cx="149.5" cy="154.2" r=".56" fill="#f0f"/>
<circle cx="149.5" cy="154.2" r=".56" fill="none" stroke="#f0f" stroke-width=".25"/>
<circle cx="149.5" cy="171.1" r=".56" fill="#f0f"/>
<circle cx="149.5" cy="171.1" r=".56" fill="none" stroke="#f0f" stroke-width=".25"/>
<circle cx="149.5" cy="188" r=".55" fill="#f0f"/>
<circle cx="149.5" cy="188" r=".55" fill="none" stroke="#f0f" stroke-width=".25"/>
<circle cx="149.5" cy="204.9" r=".56" fill="#f0f"/>
<circle cx="149.5" cy="204.9" r=".56" fill="none" stroke="#f0f" stroke-width=".25"/>
<circle cx="149.5" cy="221.9" r=".56" fill="#f0f"/>
<circle cx="149.5" cy="221.9" r=".56" fill="none" stroke="#f0f" stroke-width=".25"/>
<circle cx="149.5" cy="238.8" r=".56" fill="#f0f"/>
<circle cx="149.5" cy="238.8" r=".56" fill="none" stroke="#f0f" stroke-width=".25"/>
<circle cx="149.5" cy="255.7" r=".56" fill="#f0f"/>
<circle cx="149.5" cy="255.7" r=".56" fill="none" stroke="#f0f" stroke-width=".25"/>
<circle cx="39.5" cy="137.3" r=".56" fill="#f0f"/>
<circle cx="39.5" cy="137.3" r=".56" fill="none" stroke="#f0f" stroke-width=".25"/>
<circle cx="39.5" cy="145.7" r=".55" fill="#f0f"/>
<circle cx="39.5" cy="145.7" r=".55" fill="none" stroke="#f0f" stroke-width=".25"/>
<circle cx="39.5" cy="154.2" r=".56" fill="#f0f"/>
<circle cx="39.5" cy="154.2" r=".56" fill="none" stroke="#f0f" stroke-width=".25"/>
<circle cx="39.5" cy="162.6" r=".56" fill="#f0f"/>
<circle cx="39.5" cy="162.6" r=".56" fill="none" stroke="#f0f" stroke-width=".25"/>
<circle cx="39.5" cy="171.1" r=".56" fill="#f0f"/>
<circle cx="39.5" cy="171.1" r=".56" fill="none" stroke="#f0f" stroke-width=".25"/>
<circle cx="39.5" cy="188" r=".55" fill="#f0f"/>
<circle cx="39.5" cy="188" r=".55" fill="none" stroke="#f0f" stroke-width=".25"/>
<circle cx="39.5" cy="196.5" r=".56" fill="#f0f"/>
<circle cx="39.5" cy="196.5" r=".56" fill="none" stroke="#f0f" stroke-width=".25"/>
<circle cx="39.5" cy="179.6" r=".56" fill="#f0f"/>
<circle cx="39.5" cy="179.6" r=".56" fill="none" stroke="#f0f" stroke-width=".25"/>
<text font-size="7.6" x="166.4" y="14.6">Cyclone IV GX Transceivers</text>
<g font-size="4.5">
<text x="341.2" y="268.2">150-0311003-B1</text>
<text x="382.7" y="268.2">(6XX-43286R)</text>
</g>
<text font-size="4.2" x="332.7" y="256.8">Cyclone IV GX FPGA Development Kit Board</text>
<g font-size="3.6" fill="#00f">
<text x="90.3" y="67.4">Cyclone IV GX</text>
<text x="90.3" y="71.7">Transceivers</text>
<text x="249.6" y="67.4">Cyclone IV GX</text>
<text x="249.6" y="71.7">Transceiver Pwr</text>
</g>
<text font-size="3.6" x="419" y="267.4">01</text>
<g font-size="3.3" fill="#00f">
<text x="100.2" y="75.4">QL0</text>
<text x="100.7" y="100.8">QL1</text>
</g>
<text font-size="3.3" x="327.1" y="267.2">B</text>
<g font-size="3.1">
<text x="211.5" y="69.6">(1.2V)</text>
<text x="304.5" y="75.2">(2.5V)</text>
<text x="327.1" y="250.1">Altera Corporation, 9330 Scranton Rd #400, San Diego, CA 92121</text>
</g>
<g font-size="2.5" fill="#f00">
<text x="344.9" y="20.3">16 HSMB_RX_P[3:0]</text>
<text x="345.1" y="25.9">16 HSMB_RX_N[3:0]</text>
<text x="345.1" y="31.5">16 HSMB_TX_P[3:0]</text>
<text x="344.9" y="36.9">16 HSMB_TX_N[3:0]</text>
<text x="344.9" y="45.6">16 HSMA_RX_P[3:0]</text>
<text x="345.1" y="51.3">16 HSMA_RX_N[3:0]</text>
<text x="345.1" y="56.9">16 HSMA_TX_P[3:0]</text>
<text x="344.9" y="62.3">16 HSMA_TX_N[3:0]</text>
<text x="346.3" y="71">3 PCIE_TX_P[3:0]</text>
<text x="57" y="74.7">XCVR_RX_P0</text>
<text x="57" y="77.6">XCVR_RX_N0</text>
<text x="132.8" y="77.6">XCVR_TX_N0</text>
<text x="133.1" y="74.7">XCVR_TX_P0</text>
<text x="346.6" y="76.7">3 PCIE_TX_N[3:0]</text>
<text x="57" y="83.2">XCVR_RX_N1</text>
<text x="57" y="80.3">XCVR_RX_P1</text>
<text x="133.1" y="83.2">XCVR_TX_N1</text>
<text x="133.1" y="80.3">XCVR_TX_P1</text>
<text x="346.6" y="82.3">3 PCIE_RX_P[3:0]</text>
<text x="57" y="88.8">XCVR_RX_N2</text>
<text x="57" y="86">XCVR_RX_P2</text>
<text x="133.1" y="88.8">XCVR_TX_N2</text>
<text x="133.1" y="86">XCVR_TX_P2</text>
<text x="346.3" y="87.7">3 PCIE_RX_N[3:0]</text>
<text x="57" y="94.4">XCVR_RX_N3</text>
<text x="57" y="91.7">XCVR_RX_P3</text>
<text x="133.1" y="94.4">XCVR_TX_N3</text>
<text x="133.1" y="91.7">XCVR_TX_P3</text>
<text x="57" y="105.7">HSMA_RX_N0</text>
<text x="57" y="102.9">HSMA_RX_P0</text>
<text x="133.1" y="105.7">HSMA_TX_N0</text>
<text x="133.1" y="102.9">HSMA_TX_P0</text>
<text x="223.4" y="105.7">RREF0</text>
<text x="57" y="111.4">HSMA_RX_N1</text>
<text x="57" y="108.5">HSMA_RX_P1</text>
<text x="133.1" y="111.4">HSMA_TX_N1</text>
<text x="133.1" y="108.5">HSMA_TX_P1</text>
<text x="57" y="117">HSMA_RX_N2</text>
<text x="57" y="114.2">HSMA_RX_P2</text>
<text x="57" y="119.8">HSMA_RX_P3</text>
<text x="133.1" y="117">HSMA_TX_N2</text>
<text x="133.1" y="114.2">HSMA_TX_P2</text>
<text x="133.1" y="119.8">HSMA_TX_P3</text>
<text x="57" y="122.6">HSMA_RX_N3</text>
<text x="133.1" y="122.6">HSMA_TX_N3</text>
<text x="20.4" y="136.7">XCVR_RX_P0</text>
<text x="76.8" y="136.7">PCIE_RX_P0</text>
<text x="133.1" y="136.7">XCVR_TX_P0</text>
<text x="175.4" y="136.7">PCIE_TX_P0</text>
<text x="76.8" y="139.6">HSMB_RX_P0</text>
<text x="20.4" y="145.2">XCVR_RX_N0</text>
<text x="76.8" y="145.2">PCIE_RX_N0</text>
<text x="76.8" y="148">HSMB_RX_N0</text>
<text x="175.1" y="145.2">HSMB_TX_P0</text>
<text x="20.4" y="153.7">XCVR_RX_P1</text>
<text x="76.8" y="153.7">PCIE_RX_P1</text>
<text x="133.1" y="153.7">XCVR_TX_N0</text>
<text x="175.4" y="153.7">PCIE_TX_N0</text>
<text x="76.8" y="156.5">HSMB_RX_P1</text>
<text x="20.4" y="162.1">XCVR_RX_N1</text>
<text x="76.8" y="162.1">PCIE_RX_N1</text>
<text x="76.8" y="164.9">HSMB_RX_N1</text>
<text x="174.8" y="162.1">HSMB_TX_N0</text>
<text x="20.4" y="170.6">XCVR_RX_P2</text>
<text x="76.8" y="170.6">PCIE_RX_P2</text>
<text x="76.8" y="173.4">HSMB_RX_P2</text>
<text x="133.1" y="170.6">XCVR_TX_P1</text>
<text x="175.4" y="170.6">PCIE_TX_P1</text>
<text x="20.4" y="179">XCVR_RX_N2</text>
<text x="76.8" y="179">PCIE_RX_N2</text>
<text x="175.1" y="179">HSMB_TX_P1</text>
<text x="76.8" y="181.9">HSMB_RX_N2</text>
<text x="20.4" y="187.5">XCVR_RX_P3</text>
<text x="76.8" y="187.5">PCIE_RX_P3</text>
<text x="76.8" y="190.3">HSMB_RX_P3</text>
<text x="133.1" y="187.5">XCVR_TX_N1</text>
<text x="175.4" y="187.5">PCIE_TX_N1</text>
<text x="20.4" y="196">XCVR_RX_N3</text>
<text x="76.8" y="196">PCIE_RX_N3</text>
<text x="174.8" y="196">HSMB_TX_N1</text>
<text x="76.8" y="198.8">HSMB_RX_N3</text>
<text x="133.1" y="204.4">XCVR_TX_P2</text>
<text x="175.4" y="204.4">PCIE_TX_P2</text>
<text x="175.1" y="212.9">HSMB_TX_P2</text>
<text x="133.1" y="221.3">XCVR_TX_N2</text>
<text x="175.4" y="221.3">PCIE_TX_N2</text>
<text x="174.8" y="229.8">HSMB_TX_N2</text>
<text x="133.1" y="238.3">XCVR_TX_P3</text>
<text x="175.4" y="238.3">PCIE_TX_P3</text>
<text x="175.1" y="246.7">HSMB_TX_P3</text>
<text x="133.1" y="255.1">XCVR_TX_N3</text>
<text x="175.4" y="255.1">PCIE_TX_N3</text>
<text x="174.8" y="263.6">HSMB_TX_N3</text>
</g>
<g font-size="2.5">
<text x="223.6" y="69">1.2V_VCCL_GXB</text>
<text x="291.3" y="71.9">2.5V_VCCA_VCCH_GXB</text>
<text x="77.6" y="75.2">AC2</text>
<text x="123.3" y="75.2">AB4</text>
<text x="241.1" y="75.2">AD4</text>
<text x="284" y="75.2">M7</text>
<text x="77.6" y="78.1">AC1</text>
<text x="77.7" y="83.7">AA1</text>
<text x="77.7" y="80.9">AA2</text>
<text x="123.3" y="78.1">AB3</text>
<text x="123.3" y="83.7">Y3</text>
<text x="123.3" y="80.9">Y4</text>
<text x="242.6" y="80.9">M5</text>
<text x="242.9" y="78.1">N7</text>
<text x="243" y="83.7">K5</text>
<text x="284" y="78.1">R6</text>
<text x="284" y="80.9">V7</text>
<text x="284" y="83.7">Y6</text>
<text x="78.7" y="89.3">W1</text>
<text x="78.7" y="86.5">W2</text>
<text x="123.3" y="89.3">V3</text>
<text x="123.3" y="86.5">V4</text>
<text x="241.3" y="86.5">AA6</text>
<text x="243" y="89.3">P6</text>
<text x="284" y="86.5">AD3</text>
<text x="79.3" y="92.2">U2</text>
<text x="79.3" y="95">U1</text>
<text x="123.3" y="95">T3</text>
<text x="123.3" y="92.2">T4</text>
<text x="243" y="95">V5</text>
<text x="243.2" y="92.2">T6</text>
<text x="284" y="95">N5</text>
<text x="243" y="97.8">Y5</text>
<text x="284" y="97.8">L6</text>
<text x="284" y="100.6">U6</text>
<text x="79.3" y="106.3">R1</text>
<text x="79.3" y="103.4">R2</text>
<text x="123.3" y="103.4">P4</text>
<text x="123.3" y="106.3">P3</text>
<text x="241.3" y="106.3">AE1</text>
<text x="284" y="103.4">W7</text>
<text x="79.3" y="109.1">N2</text>
<text x="79.3" y="111.9">N1</text>
<text x="123.3" y="111.9">M3</text>
<text x="123.3" y="109.1">M4</text>
<text x="79.8" y="117.5">L1</text>
<text x="79.8" y="114.7">L2</text>
<text x="123.3" y="114.7">K4</text>
<text x="123.3" y="117.5">K3</text>
<text x="248.2" y="114.2">Version = 0.1 Preliminary</text>
<text x="79.9" y="123.1">J1</text>
<text x="79.9" y="120.4">J2</text>
<text x="123.3" y="123.1">H3</text>
<text x="123.3" y="120.4">H4</text>
<text x="84.6" y="131.1">Version = 0.1 Preliminary</text>
<text x="324.3" y="255.1">Title</text>
<text x="324.3" y="263.6">Size</text>
<text x="335.6" y="260.9">Copyright (c) 2010, Altera Corporation. All Rights Reserved.</text>
<text x="335.6" y="263.6">Document Number</text>
<text x="417.3" y="263.6">Rev</text>
<text x="324.3" y="272">Date:</text>
<text x="339" y="272">Wednesday, December 08, 2010</text>
<text x="380.7" y="272">Sheet</text>
<text x="394.8" y="272">4</text>
<text x="403.2" y="272">of</text>
<text x="411.7" y="272">1</text>
</g>
<g font-size="2.5" fill="#004080">
<text x="86" y="76.4">GXB_RX0p</text>
<text x="106.8" y="76.4">GXB_TX0p</text>
<text x="249.6" y="76.4">VCCL_GXB</text>
<text x="266.4" y="76.4">VCCA_GXB</text>
<text x="86" y="79.2">GXB_RX0n</text>
<text x="86" y="82">GXB_RX1p</text>
<text x="106.8" y="79.2">GXB_TX0n</text>
<text x="106.8" y="82">GXB_TX1p</text>
<text x="249.6" y="79.2">VCCL_GXB</text>
<text x="249.6" y="82">VCCL_GXB</text>
<text x="266.4" y="79.2">VCCA_GXB</text>
<text x="266.4" y="82">VCCA_GXB</text>
<text x="86" y="87.7">GXB_RX2p</text>
<text x="86" y="84.9">GXB_RX1n</text>
<text x="106.8" y="87.7">GXB_TX2p</text>
<text x="106.8" y="84.9">GXB_TX1n</text>
<text x="249.6" y="87.7">VCCL_GXB</text>
<text x="249.6" y="84.9">VCCL_GXB</text>
<text x="266.4" y="87.7">VCCA_GXB</text>
<text x="266.4" y="84.9">VCCA_GXB</text>
<text x="86" y="90.5">GXB_RX2n</text>
<text x="86" y="93.3">GXB_RX3p</text>
<text x="106.8" y="90.5">GXB_TX2n</text>
<text x="106.8" y="93.3">GXB_TX3p</text>
<text x="249.6" y="90.5">VCCL_GXB</text>
<text x="249.6" y="93.3">VCCL_GXB</text>
<text x="86" y="96.1">GXB_RX3n</text>
<text x="106.8" y="96.1">GXB_TX3n</text>
<text x="249.6" y="99">VCCL_GXB</text>
<text x="249.6" y="96.1">VCCL_GXB</text>
<text x="266.3" y="96.1">VCCH_GXB</text>
<text x="266.3" y="99">VCCH_GXB</text>
<text x="266.3" y="101.8">VCCH_GXB</text>
<text x="86" y="107.4">GXB_RX4n</text>
<text x="86" y="104.6">GXB_RX4p</text>
<text x="106.8" y="104.6">GXB_TX4p</text>
<text x="106.8" y="107.4">GXB_TX4n</text>
<text x="249.6" y="107.4">RREF0</text>
<text x="266.3" y="104.6">VCCH_GXB</text>
<text x="86" y="110.2">GXB_RX5p</text>
<text x="86" y="113.1">GXB_RX5n</text>
<text x="106.8" y="113.1">GXB_TX5n</text>
<text x="106.8" y="110.2">GXB_TX5p</text>
<text x="86" y="118.7">GXB_RX6n</text>
<text x="86" y="115.9">GXB_RX6p</text>
<text x="106.8" y="115.9">GXB_TX6p</text>
<text x="106.8" y="118.7">GXB_TX6n</text>
<text x="86" y="124.3">GXB_RX7n</text>
<text x="86" y="121.5">GXB_RX7p</text>
<text x="106.8" y="124.3">GXB_TX7n</text>
<text x="106.8" y="121.5">GXB_TX7p</text>
</g>
<g font-size="2.5" fill="#000080">
<text x="199.1" y="105.7">2.00K</text>
<text x="213.8" y="105.7">R221</text>
<text x="48" y="136.7">R84</text>
<text x="66" y="136.7">0</text>
<text x="151.2" y="136.7">0.1uF</text>
<text x="165.8" y="136.7">C324</text>
<text x="45.2" y="139.5">R86</text>
<text x="63.2" y="139.5">DNI</text>
<text x="45.2" y="148">R87</text>
<text x="48" y="145.2">R85</text>
<text x="63.2" y="148">DNI</text>
<text x="66" y="145.2">0</text>
<text x="151.2" y="145.2">DNI</text>
<text x="165.8" y="145.2">C323</text>
<text x="48" y="153.6">R88</text>
<text x="66" y="153.6">0</text>
<text x="151.2" y="153.6">0.1uF</text>
<text x="165.8" y="153.6">C341</text>
<text x="45.2" y="156.5">R89</text>
<text x="63.2" y="156.5">DNI</text>
<text x="45.2" y="164.9">R91</text>
<text x="48" y="162.1">R90</text>
<text x="63.2" y="164.9">DNI</text>
<text x="66" y="162.1">0</text>
<text x="151.2" y="162.1">DNI</text>
<text x="165.8" y="162.1">C340</text>
<text x="45.2" y="173.4">R94</text>
<text x="48" y="170.6">R92</text>
<text x="63.2" y="173.4">DNI</text>
<text x="66" y="170.6">0</text>
<text x="151.2" y="170.6">0.1uF</text>
<text x="165.8" y="170.6">C326</text>
<text x="48" y="179">R93</text>
<text x="66" y="179">0</text>
<text x="151.2" y="179">DNI</text>
<text x="165.8" y="179">C325</text>
<text x="45.2" y="181.8">R95</text>
<text x="63.2" y="181.8">DNI</text>
<text x="45.2" y="190.3">R97</text>
<text x="48" y="187.5">R96</text>
<text x="63.2" y="190.3">DNI</text>
<text x="66" y="187.5">0</text>
<text x="151.2" y="187.5">0.1uF</text>
<text x="165.8" y="187.5">C343</text>
<text x="48" y="195.9">R100</text>
<text x="66" y="195.9">0</text>
<text x="151.2" y="195.9">DNI</text>
<text x="165.8" y="195.9">C342</text>
<text x="45.2" y="198.8">R101</text>
<text x="63.2" y="198.8">DNI</text>
<text x="151.2" y="204.4">0.1uF</text>
<text x="165.8" y="204.4">C328</text>
<text x="151.2" y="212.9">DNI</text>
<text x="165.8" y="212.9">C327</text>
<text x="151.2" y="221.3">0.1uF</text>
<text x="165.8" y="221.3">C345</text>
<text x="151.2" y="229.7">DNI</text>
<text x="165.8" y="229.7">C344</text>
<text x="151.2" y="238.2">0.1uF</text>
<text x="165.8" y="238.2">C330</text>
<text x="151.2" y="246.7">DNI</text>
<text x="165.8" y="246.7">C329</text>
<text x="151.2" y="255.1">0.1uF</text>
<text x="165.8" y="255.1">C347</text>
<text x="151.2" y="263.6">DNI</text>
<text x="165.8" y="263.6">C346</text>
</g>
<g font-size="2">
<text x="29.3" y="4.1">8</text>
<text x="82.1" y="4.1">7</text>
<text x="135" y="4.1">6</text>
<text x="187.9" y="4.1">5</text>
<text x="240.7" y="4.1">4</text>
<text x="293.6" y="4.1">3</text>
<text x="346.5" y="4.1">2</text>
<text x="399.3" y="4.1">1</text>
<text x=".8" y="33.4">E</text>
<text x="426.5" y="33.4">E</text>
<text x=".8" y="86.9">D</text>
<text x="426.5" y="86.9">D</text>
<text x=".8" y="140.5">C</text>
<text x="426.5" y="140.5">C</text>
<text x=".8" y="194.1">B</text>
<text x="426.5" y="194.1">B</text>
<text x=".8" y="247.6">A</text>
<text x="426.5" y="247.6">A</text>
<text x="29.3" y="274.8">8</text>
<text x="82.1" y="274.8">7</text>
<text x="135" y="274.8">6</text>
<text x="187.9" y="274.8">5</text>
<text x="240.7" y="274.8">4</text>
<text x="293.6" y="274.8">3</text>
<text x="346.5" y="274.8">2</text>
<text x="399.3" y="274.8">1</text>
</g>
<g font-size="2" fill="#000080">
<text x="84.6" y="63">U10G</text>
<text x="249.6" y="63">U10H</text>
<text x="248.2" y="110.9">EP4CGX150DF896_DDR2_Swap_hsmc</text>
<text x="84.6" y="127.8">EP4CGX150DF896_DDR2_Swap_hsmc</text>
</g>
</svg>
